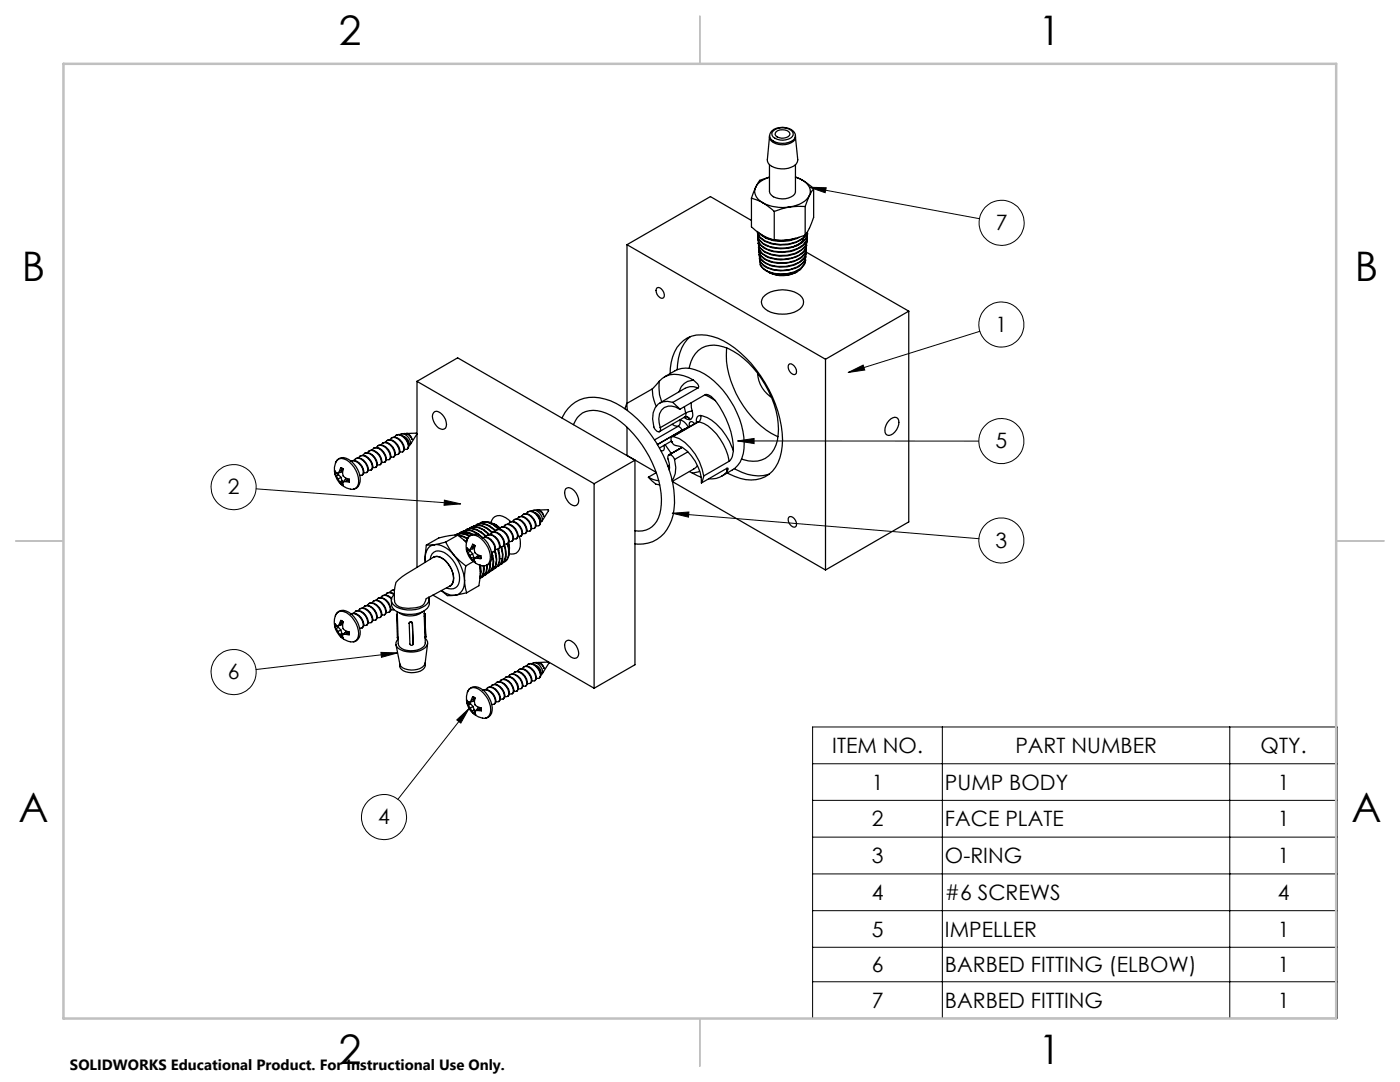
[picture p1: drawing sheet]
<svg xmlns="http://www.w3.org/2000/svg" width="279mm" height="216mm" viewBox="0 0 279 216" stroke-linecap="round" stroke-linejoin="round" font-family="sans-serif">
<g fill="none" stroke="#000" stroke-width=".2">
<path d="M161.5 37.4l34 6.2M161.5 37.4l3.4 .1-.2 1zM169.3 74.3l3-1.5 .3 1zM195.5 66.1l-26.2 8.2M51.1 97.5l40.8 3M88.7 99.8l3.2 .7-3.3 .3zM147.2 88h48.1M147.2 88l3.3-.5v1zM134.2 102.4l61.2 5.1M134.2 102.4l3.3-.2-.1 1zM76 130.2l3.3 .1-3.2 .9zM79.3 130.3l-28.2 3.3"/>
<path d="M91.2 143.7l2.4-2.3-1.6 2.9zM93.6 141.4l-14.2 18.1M162.2 145.1h104.7v58.1h-104.7zM162.2 152.4h104.7M162.2 159.7h104.7M188.1 145.1v58.1M245.4 145.1v58.1M162.2 167h104.7M162.2 174.4h104.7M162.2 181.7h104.7M162.2 189h104.7M162.2 195.9h104.7"/>
<circle cx="199.9" cy="44.5" r="4.5"/>
<circle cx="199.8" cy="64.8" r="4.5"/>
<circle cx="46.6" cy="97.2" r="4.5"/>
<circle cx="199.9" cy="88" r="4.5"/>
<circle cx="199.9" cy="107.8" r="4.5"/>
<circle cx="46.6" cy="134.1" r="4.5"/>
<circle cx="76.6" cy="163" r="4.5"/>
</g>
<path d="M139.7 3.2v9.5M3.1 107.9h9.6M266.7 107.9h9.5M139.7 203.2v9.6" fill="none" stroke="#c0c0c0" stroke-width=".25"/>
<path d="M12.7 12.7h254v190.5h-254z" fill="none" stroke="#c0c0c0" stroke-width=".5"/>
<path d="M161.5 37.4l3.4 .1-.2 1zM169.3 74.3l3-1.5 .3 1zM134.2 102.4l3.3-.2-.1 1zM147.2 88l3.3-.5v1zM91.2 143.7l2.4-2.3-1.6 2.9zM76 130.2l3.3 .1-3.2 .9zM88.7 99.8l3.2 .7-3.3 .3z" fill="#000"/>
<g fill="none" stroke="#000" stroke-width=".25">
<path d="M150 39.5v5.8a9.7 9.7 0 0 0 4.5 2.6M150 39.5l2.3 1M150.8 37.4a2.42 2.42 0 0 0 1.5 3.1M150.8 37.4l-.8 2.1M151.6 36l2-.7-.8 .4a3.6 3.6 0 0 0-2 1.7zM153.6 27.1v.3a1.87 1.87 0 0 0 1.8 1.4 3.4 3.4 0 0 0 3.2-.9l.1-.8a1.88 1.88 0 0 1-2 1.5 3.2 3.2 0 0 1-3-1.1l-.1-.4M153.6 27.3l-.5 4.6a1.63 1.63 0 0 0 1.5 1.5 3.9 3.9 0 0 0 4.5-1l.1-.5-.5-4.6M153.6 32.9v5.3a1.9 1.9 0 0 0 1.8 1.4 3.4 3.4 0 0 0 3.2-.9l.1-.4v-5.4M153.6 27.1a1.89 1.89 0 0 1 2-1.6 2.86 2.86 0 0 1 3.1 1.3v.3M154.4 26.1a2.98 2.98 0 0 1 3.8 .2 .96 .96 0 0 1-.9 1.5 2.83 2.83 0 0 1-3.2-.8l-.1-.3zM154.9 26.3a2.09 2.09 0 0 1 2.7 .2l.1 .3a1.82 1.82 0 0 1-3 0zM158.7 35.3l1.4 .6z"/>
<path d="M160.1 35.9a2.42 2.42 0 0 1 1.4 3.1M160.1 35.9l2.3 1.7M161.5 39a5 5 0 0 1-3.9 2.3M161.5 39l-.8 2.2M162.4 37.6v5.8l-.9 2.1-.8 1.4M162.4 37.6l-.9 1.4M125.1 48.8v31.7M125.1 48.8l39.6 22.9M131.1 57.4a1.42 1.42 0 0 1 1.4 2l-.2 .1a1.44 1.44 0 0 1-1.2-2.1zM150 44l-8.2-4.8-16.7 9.6M151.2 46.2v.3l.5 .8a7.4 7.4 0 0 0 8.5 .2l.8-1M151.2 47v.1"/>
<path d="M151.3 48.5v.1M151.5 50.8v.1M151.6 46.5a6.6 6.6 0 0 0 6.1 1.5l1.8-.7M151.7 52v.8M151.7 46.6a7 7 0 0 0 7 1M151.7 52.8a3.9 3.9 0 0 0 3 1.9M152.3 40.5a8.7 8.7 0 0 0 5.3 .8M152.3 40.5l2.2 1.7M152.7 58.9a5.9 5.9 0 0 1 7.4 .4 1.75 1.75 0 0 1-1 2.7 6 6 0 0 1-6.8-.8 1.58 1.58 0 0 1 .4-2.3zM152.9 54l.2 .1M153.1 54.1l1.6 .6M154.5 42.2v5.7"/>
<path d="M157.6 41.3l-3.1 .9M159.1 54.2a5.9 5.9 0 0 1-5.7 .1M159.9 53.6a5.8 5.8 0 0 1-6.5 .7M160.5 47.3l-.4 .8-.9 .8-1 .4M160.7 46.9a12.3 12.3 0 0 1-6.2 1M160.7 41.2l-3.1 .1M160.7 52.1a3 3 0 0 1-2.4 2.3l-1.5 .4-2.1-.1M160.7 50.5v1.2a5 5 0 0 1-4.6 2.2 4.8 4.8 0 0 1-4.5-1.9v-.9M160.7 41.2v5.7M160.7 51.6l.1 .3a3.8 3.8 0 0 1-3.7 2.7 6.1 6.1 0 0 1-4.9-1.2l-.5-.6M160.8 52v.1M160.8 51.3a2.82 2.82 0 0 1-2 2.2 7.2 7.2 0 0 1-6.3-.4l-.7-.7-.2-.9"/>
<path d="M160.8 50.2l.1 .4-.4 .9a6.8 6.8 0 0 1-8 .8l-.7-.8-.3-.8 .1-.3M160.8 51.2v.1M160.8 50.3l20.6 11.8M160.9 49.8a3 3 0 0 1-2.5 2.4 7.3 7.3 0 0 1-5.9-.5l-.8-.7-.3-1M160.9 50.4a2.39 2.39 0 0 1-1.1 1.8 6.7 6.7 0 0 1-7.9-.3l-.3-.4v-.6M160.9 49.2l-.1 1.2a5.5 5.5 0 0 1-5 2.1 4.4 4.4 0 0 1-4.4-2.2l.1-.5M160.9 49l-.1 .7a5.8 5.8 0 0 1-5.8 2.1 4.1 4.1 0 0 1-3.6-2.2v-.4M160.9 48.7v.5a4.6 4.6 0 0 1-4.4 2.5 5.3 5.3 0 0 1-4.9-1.8l-.2-1M160.9 49.6v.2M161 47.8l.1 .3-.3 .9a6.4 6.4 0 0 1-6.9 1.7l-1.3-.5-.9-.7-.4-.9 .1-.4M161 48.9v.1M161 47.4a3.2 3.2 0 0 1-2.5 2.6 7.8 7.8 0 0 1-6.1-.5l-.8-.8-.4-1"/>
<path d="M161.1 48.1a2.62 2.62 0 0 1-1.8 2.2 7.4 7.4 0 0 1-6.7 0l-.8-.7-.3-.4-.1-.6M161.1 46.8l-.1 1.1a5.5 5.5 0 0 1-4.9 2.4 4.9 4.9 0 0 1-4.8-2.1v-1l.1-.2M161.1 46.7l-.1 .7a5.7 5.7 0 0 1-5.2 2.2 4.7 4.7 0 0 1-4.6-2.2l.1-.3M161.1 46.4v.3l-.4 1a7.3 7.3 0 0 1-8.4 .9l-.8-.8-.3-1.2M161.1 47.3v.2M161.1 46.3v.1a4.4 4.4 0 0 1-3.9 2.4 6.6 6.6 0 0 1-5.6-1.5l-.4-1M161.2 46.6v.1M83.2 76.1l35.4 20.4M83.2 76.1l8.1-4.7 35.4 20.4M83.2 76.1v37.1M130.2 77.6a7.9 7.9 0 0 0 .8 3.5M130.2 77.6l-5.1 2.9"/>
<path d="M131.6 76.1l-1.4 1.5M131.6 76.1a7.9 7.9 0 0 0 .4 4.1M132.6 75.2a6.7 6.7 0 0 1 5.2-1.7 12.9 12.9 0 0 1 8 6.5 15.2 15.2 0 0 1 2.5 10.5 4.7 4.7 0 0 1-2.1 3.3l-2.2 1.2M133.7 74.6a7.7 7.7 0 0 1 3.5-7.2 8.5 8.5 0 0 1 8.3 1.3 25 25 0 0 1 10.7 19.1 8.6 8.6 0 0 1-2.7 6.9 6.6 6.6 0 0 1-6.9 .4l-1.4-.7M137.5 73.5a4.9 4.9 0 0 1 6.9-4.3 16.8 16.8 0 0 1 9 8.8 14.7 14.7 0 0 1 1.5 10.8 4.9 4.9 0 0 1-6.9 2.8M137.8 67.2a8.3 8.3 0 0 0-2.7 6.6M138.4 75.8l.8 .8a.55 .55 0 0 1 .2 .7l-.1 .1M138.4 75.8a6 6 0 0 0-5.5-.7l-1.3 1M138.4 75.8a2.95 2.95 0 0 0-2.9 2.4M139.3 77.4a2.66 2.66 0 0 0-2.6 .1l-5 2.9M139.3 77.4l-5 2.9M140.8 78.8l2 1.1"/>
<path d="M142.8 79.9a17.2 17.2 0 0 1 3.6 10M142.8 79.9a2.26 2.26 0 0 0-1.9-1.2l-5.2 3M145.1 69.4a17.7 17.7 0 0 0 4.1 12.7 16 16 0 0 0 6.1 5M151.2 74.5a6 6 0 0 0 2.8 4.8M157.4 72.7a1.16 1.16 0 0 1 1.5 1.1v.7l-.2 .2a1.42 1.42 0 0 1-1.3-2zM164.7 71.7v42M181.4 62.1v42l-16.7 9.6M181.4 62.1l-16.7 9.6M66.9 94.6l.2 .4M67 92.4a1.6 1.6 0 0 1 2.6-.7 4.7 4.7 0 0 1 2.1 4.9 1.3 1.3 0 0 1-1.1 1M67.1 94.3l.4 .1M67.1 94.3l-.2-.3v.6"/>
<path d="M67.1 95l.4 .6M67.1 94.3v.2M67.1 94.5l.5 .2M67.1 94.5l-.2 .1M67.3 91.8a2.14 2.14 0 0 1 2.9 .9 4.5 4.5 0 0 1 1.2 4.3 1.52 1.52 0 0 1-2.3 .4 3.8 3.8 0 0 1-1.8-5.6zM67.5 95.6l.3 .5M67.6 94.7l.5 .5M67.6 94.7l-.5 .3M67.8 93.9l-.3 .5M67.8 93.9a.37 .37 0 0 1 .4-.5 .37 .37 0 0 1 .2 .6 1.29 1.29 0 0 0 1.3 1.6v.2a.25 .25 0 0 1 0 .4 .25 .25 0 0 1-.3 0l-.4-.1M67.8 96.1l.3 .5M68.1 95.2l.2 .8"/>
<path d="M68.1 95.2l-.6 .4M68.2 93.4l.1 .4M68.3 96.4l.1 .1M68.3 96.4l-.2 .2M68.3 96v.4M68.3 93.8l-.2 .4-.6 .2M68.3 93.8l-.5 .1M68.3 96l-.5 .1M68.4 96.5l.1 .4-.4-.3M68.5 96.1l-.1 .4M69 96.1h-.5M69.4 95.8l.3 .2"/>
<path d="M69.4 95.8l-.5-.1-.4 .4M69.4 95.8l-.4 .3M70.2 92h-.1a2.16 2.16 0 0 1 2.4 2.5l-.3 .3h-.4M70.2 92a1.83 1.83 0 0 1 2.3 1.5l.1 1-.4 .3M70.6 91.9a1.11 1.11 0 0 1 1.9 0 2.5 2.5 0 0 1 .9 2.1l-.2 .3h-.6M70.9 91.5a1.26 1.26 0 0 1 1.7 .3 2.5 2.5 0 0 1 .9 2.1l-.3 .4M71.5 91.4a1.13 1.13 0 0 1 1.8 0 2.28 2.28 0 0 1 1 2.1l-.3 .3-.5-.1M71.9 91a1.22 1.22 0 0 1 1.5 .3 2.28 2.28 0 0 1 1 2.2l-.4 .3M72.4 90.8a1.13 1.13 0 0 1 1.9 0 2.51 2.51 0 0 1 .9 2.2l-.2 .3-.6-.1M72.7 90.5a1.83 1.83 0 0 1 2.4 1.4l.2 1-.3 .4M73.3 90.3a1.11 1.11 0 0 1 1.8 0 2.26 2.26 0 0 1 1 2.2l-.3 .2h-.5M73.7 90a1.84 1.84 0 0 1 2.4 1.4l.1 1-.4 .3"/>
<path d="M74.2 89.8a1.13 1.13 0 0 1 1.9 0 2.5 2.5 0 0 1 .9 2.1l-.2 .3h-.6M74.5 89.5a1.26 1.26 0 0 1 1.7 .2 2.51 2.51 0 0 1 .9 2.2l-.4 .3M75.1 89.3a1.13 1.13 0 0 1 1.8 0 2.51 2.51 0 0 1 1 2.1l-.3 .3h-.5M75.4 88.9a1.87 1.87 0 0 1 2.5 1.4l.1 1.1-.4 .3M76 88.8a1.11 1.11 0 0 1 1.9 0 2.01 2.01 0 0 1 .7 2.4h-.6M76.3 88.4a1.82 1.82 0 0 1 2.4 1.4l.2 1-.3 .3M76.9 88.2a1.16 1.16 0 0 1 1.8 .1 2.5 2.5 0 0 1 1 2.1l-.3 .3-.5-.1M77.2 87.9a1.26 1.26 0 0 1 1.6 .3 2.28 2.28 0 0 1 1 2.1l-.4 .4M77.8 87.7a1.1 1.1 0 0 1 1.8 0 2 2 0 0 1 .8 2.5l-.6-.1M78.1 87.4a1.83 1.83 0 0 1 2.4 1.4l.2 1-.4 .4M78.7 91.1l-.2 .1M78.7 87.2a1.11 1.11 0 0 1 1.8 0 2.14 2.14 0 0 1 .9 2.3"/>
<path d="M79.1 86.8l-.1 .1M79.2 86.8a1.8 1.8 0 0 1 2.2 1.3l.2 .5M79.8 86.7a1.23 1.23 0 0 1 1.8 .7 1.03 1.03 0 0 1 .1 1.5h-.1M80.5 87.1h.1a1.32 1.32 0 0 1 .9 1.6M81 86.5h.4zM81.1 86.5h2.1l-1.3 2.2M81.4 86.5a1.6 1.6 0 0 1 .8 1.2 1.68 1.68 0 0 0-1.9-1.2M81.4 89.5l-.3 .2-.4-.1M81.6 88.6l-.1 .7-.1 .2M81.6 88.6v.4l-.2 .4M86.5 82.3a.9 .9 0 0 1 1.4 .1 2.6 2.6 0 0 1 1 3 1.49 1.49 0 0 1-2.1-.8 2.15 2.15 0 0 1-.3-2.3zM112.2 83.4a6.7 6.7 0 0 1 8.5-3.8 19.5 19.5 0 0 1 10.3 8.7 20.8 20.8 0 0 1 3.3 14.5 6.9 6.9 0 0 1-6 5.7h-1.6"/>
<path d="M112.9 97.5a1.49 1.49 0 0 1 2.1 .9 1.7 1.7 0 0 1 0 2.5 2.02 2.02 0 0 1-2.1-1.6 1.9 1.9 0 0 1 0-1.8zM114.4 84.7a4.2 4.2 0 0 1 5.7-2.6 16.8 16.8 0 0 1 8.8 7.8 18.1 18.1 0 0 1 3 11.7 4.4 4.4 0 0 1-5.2 4.3M118.6 96.5v40.8M125.1 80.5l-.4 1.1M125.1 80.5l.1 1.4M125.1 85.3v5.6l5.8 3.3M126.7 91.8v40.8l-8.1 4.7M126.7 91.8l-8.1 4.7M129.4 95.2l1.4 1.4 .9 .2M129.4 95.2l.9 .5 1.1 .2M131 94.3l-1.6 .9M132.5 88.9a.68 .68 0 0 1-.5 1.1l-.1-.1"/>
<path d="M132.8 88.7l1 1.6M133.6 90.7a1.25 1.25 0 0 1 1 1M133.6 90.7a.67 .67 0 0 0-.3 .9l.3 .9v1.3M133.6 90.7h.1M133.6 92.8l-.3 .2M133.8 90.3l.1 .2M133.8 90.3l.3 .2M134 88l-2.4 1.4M134 88.1l.8 .8a4.3 4.3 0 0 1 3.2 2 8.8 8.8 0 0 1 2 5.5M134 88.1h.1M134.1 84.7l1.2 .4M134.2 96.1l30.5 17.6"/>
<path d="M134.3 80.3l1.4 1.4M134.3 80.3a2.8 2.8 0 0 0-3.9 2.1 3.8 3.8 0 0 0 .4 3.4 .54 .54 0 0 0 .8 .3 .54 .54 0 0 0 .2-.8M134.3 87.1a.62 .62 0 0 0-.3 1M134.3 87.1a8.2 8.2 0 0 1 5.3 5l.8 2.9M134.6 91.7a4.3 4.3 0 0 1-.5 4.1M135.3 85.1l.4 .2 .4 .5M135.3 85.1a1.07 1.07 0 0 0 .4-1.3 2.46 2.46 0 0 1 1.7 1.5M135.3 85.1l-4.7 2.7M135.7 81.7a2.48 2.48 0 0 0-2.8-.5 2.48 2.48 0 0 0-1.4 2.4l.3 1.7M136.1 89.3l-2.6 1.5M136.1 89.3l-2.5 1.4M136.1 85.8v.1"/>
<path d="M136.1 85.8l-4.9 2.9 4.9-2.8M136.1 85.9h.1M136.5 83.3l.6 .3 .6 .1M136.6 81.1l.2 1.3M136.7 83.2l-5.1 2.9M136.8 83.1l.5 .2 .4 .4M136.8 83.1l-.1 .1M136.8 83.1h.1M136.8 82.4l.1 .5-.2 .3M136.8 82.4l-5 2.9M137.1 85.4l-1 .5M137.2 85.4l-1.1 .4"/>
<path d="M137.3 90.2l-2.7 1.5M137.6 94.1l.6 .3M137.7 83.7h.1M137.9 80.4l.2 1.7M138.1 82.1a1.15 1.15 0 0 1-.4 1.6M138.1 82.1l-1.3 .3M138.2 94.4l1.7 .8M138.5 93.6l-4.3 2.5M138.6 84.5a.63 .63 0 0 0-1-.2v.8M139.2 93l-.7 .6M139.2 84.2l-5.1 2.9M139.3 84.1l-.1 .1"/>
<path d="M139.4 84.2a8.4 8.4 0 0 1 5 4.5l.9 2.2 .2 1.1M139.4 84.2h-.2M139.4 84.2l-5.1 2.9M139.6 94l-1.4 .4M139.8 82.9a9.4 9.4 0 0 1 5.8 5.2l.8 1.8M139.8 82.9a1.21 1.21 0 0 1-.4 1.3M139.8 82.9a.94 .94 0 0 0-.8 1.4M140.4 95l-.4 1.4M145 94.2a4 4 0 0 1-3.6 1.3M145.1 93.5h.2v.2l-.3 .5M145.1 93.5l-5.1 2.9M145.1 93.5l-.1 .7"/>
<path d="M145.5 92l-5.1 3M146.4 89.9a3.1 3.1 0 0 1-.7 2l-.2 .1M146.5 93.5a8.5 8.5 0 0 0 7.1 1.1M177.4 83.9a1.3 1.3 0 0 1 1.8-.4 2.59 2.59 0 0 1-1.8 3.4 .82 .82 0 0 1-.8-1 3.1 3.1 0 0 1 .8-2zM74.5 119.9a1.23 1.23 0 0 1 1.7 .3 2.35 2.35 0 0 1 .8 2.2l-.3 .3M75.1 119.7a1.16 1.16 0 0 1 1.8 .1 2.35 2.35 0 0 1 .9 2.1l-.2 .3-.5-.1M75.4 119.4a1.82 1.82 0 0 1 2.4 1.4l.2 1-.4 .4M76 119.2a1.3 1.3 0 0 1 2.2 .4M76.3 118.9a1.32 1.32 0 0 1 1.8 .5M77.2 118.4a1.16 1.16 0 0 1 1.5 .2 1.47 1.47 0 0 0-.6 1.4 1.47 1.47 0 0 0 1.1 1.2 5.8 5.8 0 0 0 6.1-.7l.2-.4 .1-.9-.6 .3a1.82 1.82 0 0 1-2.1 1.8 4.6 4.6 0 0 1-3.8-.6l-.3-.5-.1-.5M78.6 118.7a1.06 1.06 0 0 0-1.7 0M78.7 117.8l-.6 .1-.3 .3"/>
<path d="M78.7 117.7l-.6 .2M84.8 111.7l.1 .4M85.1 108.8l-.3 2.9M85.7 119.5a2.11 2.11 0 0 1-1.4 2.6 6 6 0 0 1-5.6-.4 1.99 1.99 0 0 1-.6-1.9M85.9 111.5a1.72 1.72 0 0 1 1-1.5 1.72 1.72 0 0 1 1.8 .2 6 6 0 0 1 2.8 6.3 1.66 1.66 0 0 1-2.3 .8M86.4 118.7l32.2 18.6M86.5 111.2a1.4 1.4 0 0 1 1.6 .1M86.6 111.1l-5.5 3.4-1.8 1.4-.3 .3-.2 .9-.1 2.6M86.7 108.7a2.52 2.52 0 0 0-1.9 3M86.7 108.7a4.8 4.8 0 0 1 3.9 2.1M86.7 108.7l-1.6 .1M88.1 111.3a5.1 5.1 0 0 1 2.4 4"/>
<path d="M88.1 117.8l.8 .6a3 3 0 0 0 2 .4l-1.6 .1zM88.9 108.2l1.7 2.6M88.9 108.2l-2.2 .5M89.8 116.9l-4.2 2.3M90.5 115.3a1.53 1.53 0 0 1-.7 1.6M90.5 115.3a1.76 1.76 0 0 1-.6 1.6M90.6 110.8l2.4 2.1M90.6 110.8a9 9 0 0 1 2.1 5M90.8 106.8a2.56 2.56 0 0 1 2.8 .2M91 106.6a2.36 2.36 0 0 1 2.7 .4M91.4 106.8l1.7 1.5M91.4 106.8l1.2 .3 .7 .4"/>
<path d="M91.4 106.8l-1.4 .1a9.9 9.9 0 0 0-4.9 1.9M91.4 106.8l-2.5 1.4M91.4 106.5a2.39 2.39 0 0 1 2.9 .2M91.5 106.9h.4l1.4 .7M91.8 106.3h-.1M91.8 106.3a2.41 2.41 0 0 1 2.6 .3M92.1 106.2a2.83 2.83 0 0 1 3.5 .6M92.5 105.9l-.1 .1M92.6 107.8l.5 .3M92.7 115.8a2.58 2.58 0 0 1-1.8 3M92.7 115.8l.4 2.5M92.7 106.5l.4-.1 1.1 .3"/>
<path d="M92.9 105.8l.1-.1a3.6 3.6 0 0 1 3.9 1.4 1.16 1.16 0 0 1 1.8 .1 2.61 2.61 0 0 1 1 2.1l-.3 .3-.5-.1M93 112.9l-.3 2.9M93.1 105.7a2.58 2.58 0 0 1 2.9 .4l1 .9M93.1 118.3l-2.2 .5M93.2 108a1.61 1.61 0 0 1 1-1.4 1.61 1.61 0 0 1 1.7 .4 4.8 4.8 0 0 1 2.1 4.9l-.2 .5-.8 .5M93.2 109.8l.2 .5M93.4 105.6l.7-.4a3.9 3.9 0 0 1 3.4 1.5M93.4 109.6l.4 .1M93.4 109.6l-.2-.3v.5M93.4 110.3l.4 .5M93.4 109.6v.1M93.4 109.7l.4 .3"/>
<path d="M93.4 109.7l-.2 .1M93.5 105.7l.9 .2 1 .6 .9 .8M93.6 107a2.21 2.21 0 0 1 2.9 1 3.7 3.7 0 0 1 .8 4.6 2.3 2.3 0 0 1-2.3-.2 3.8 3.8 0 0 1-1.4-5.4zM93.8 105.3a3.4 3.4 0 0 1 3.9 1.4M93.8 110.8l.3 .6M93.8 110l.5 .5M93.8 110l-.4 .3M94.1 111.4l.2 .4M94.1 109.2l-.3 .5M94.1 109.2v-.1a.34 .34 0 0 1 .4-.4 .34 .34 0 0 1 .3 .4 1.25 1.25 0 0 0 1.2 1.8v.2a.27 .27 0 0 1 0 .4 .27 .27 0 0 1-.4-.1h-.3M94.2 105.2a2.46 2.46 0 0 1 3.2 .4l.8 .7M94.3 110.5l.2 .7"/>
<path d="M94.3 110.5l-.5 .3M94.5 112l-1.5 .9M94.5 111.7l.2 .1M94.5 111.7l-.2 .1M94.5 108.7v.3M94.5 111.2v.5M94.5 109l-.2 .5-.5 .2M94.5 109l-.4 .2M94.5 111.2l-.4 .2M94.6 105a3.3 3.3 0 0 1 3.6 1.2M94.6 104.9l-.1 .1M94.7 111.8l.1 .3-.5-.3"/>
<path d="M94.8 111.4l-.1 .4M94.9 104.8l.3-.2a3.6 3.6 0 0 1 3.6 1.4M95.2 104.6h-.1M95.3 104.6a3.2 3.2 0 0 1 3.6 1.3M95.3 111.4h-.5M95.6 104.5l.6-.3a4 4 0 0 1 3.3 1.4M95.7 112.6v.3a10.6 10.6 0 0 1-.1 4l-2.5 1.4M95.7 111.1l.3 .1M95.7 111.1l-.5-.1-.4 .4M95.7 111.1l-.4 .3M95.8 112.7v1.8M95.9 112.9l.1 1.2-.2 .9"/>
<path d="M96 104.2l-.2 .1M96 104.3a3.2 3.2 0 0 1 3.6 1.3M96.3 104.5l.6-.3h.9l1 .5 1 .7M96.3 107.3a1.9 1.9 0 0 1 2.3 1.5l.1 1.1-.2 .2h-.4a3.9 3.9 0 0 1-.1 3.7l-.4 .4M96.3 107.3a1.23 1.23 0 0 1 1.7 .3 2.35 2.35 0 0 1 .8 2.2l-.3 .3M96.4 115l-.1 .1M96.5 112.9v1.2l-.4 1-.3 .3M96.6 112.9a2.28 2.28 0 0 1-.9 2.5M97 114.6l-.1 .1M97.2 112.8a2.27 2.27 0 0 1-1.1 2.4M97.2 106.8a1.84 1.84 0 0 1 2.5 1.4l.1 1.1-.4 .3a4.1 4.1 0 0 1 0 3.3l-.4 .4M97.2 112.7a2.2 2.2 0 0 1-.8 2.3"/>
<path d="M97.7 114.2l-.1 .1M97.8 112.4a2.08 2.08 0 0 1-1.1 2.4M97.8 106.6a1.14 1.14 0 0 1 1.9 .1 2.33 2.33 0 0 1 .8 2.1l-.2 .3-.5-.1M97.9 112.3a2.36 2.36 0 0 1-.9 2.3M98.1 110.7l.3 1v1.3l-.5 .9-.7 .5h-.3M98.2 106.2a1.9 1.9 0 0 1 2.3 1.5l.1 1-.3 .4M98.2 106.2l-.1 .1M98.3 113.7l-.1 .1M98.7 110a3.4 3.4 0 0 1-.4 3.7l-.3 .2M98.7 104.6l1.1 .8M98.7 106.1a1.12 1.12 0 0 1 1.8 .1 2.33 2.33 0 0 1 .9 2.1l-.2 .2h-.5M98.8 109.9a4.1 4.1 0 0 1-.1 3.5l-.4 .3"/>
<path d="M99 113.3l-.2 .1M99.1 105.7a1.17 1.17 0 0 1 1.5 .4 2.28 2.28 0 0 1 1 2.1l-.2 .3M99.1 105.7l-.1 .1M99.3 109.6l.3 1 .1 1.3-.4 1-.8 .6M99.6 105.6a.98 .98 0 0 1 1.3-.3 2.6 2.6 0 0 1 1.4 2.5l-.2 .2h-.5M99.6 112.9l-.1 .1M99.9 111.5h.4M99.9 109.1a3.8 3.8 0 0 1-.1 3.6l-.6 .3M99.9 105.3a1.82 1.82 0 0 1 2.4 1.4l.1 1-.3 .3M100 109.1a4.1 4.1 0 0 1 0 3.3l-.4 .5M100.2 112.4l-.1 .1M100.5 105.1a1.14 1.14 0 0 1 1.8 0 2.33 2.33 0 0 1 .9 2.1l-.2 .3h-.5"/>
<path d="M100.6 108.8a3.3 3.3 0 0 1-.4 3.7l-.4 .1M100.6 108.7a4.2 4.2 0 0 1 .1 3.2l-.5 .6M100.8 104.7a1.8 1.8 0 0 1 2.4 1.5l.2 1-.4 .3M101.2 108.5a2.85 2.85 0 0 1-.7 3.7l-.1 .1M101.4 108.4a3.2 3.2 0 0 1-.5 3.6l-.1 .1M101.4 108.5h-.2M101.4 104.6a.94 .94 0 0 1 1.3-.4 2.59 2.59 0 0 1 1.4 2.5l-.2 .3-.5-.1M101.5 108.4l.1 1.2M101.5 108.3l.2 1.3M101.7 104.2a1.28 1.28 0 0 1 1.7 .3 2.35 2.35 0 0 1 .8 2.2l-.3 .3M102 104.1a2.83 2.83 0 0 0-3.2-1l-.4 .3-.4 .8M102.3 104a1.11 1.11 0 0 1 1.8 .1 2.35 2.35 0 0 1 .9 2.1l-.2 .3-.5-.1"/>
<path d="M102.6 103.7a1.76 1.76 0 0 1 2.4 1.4l.2 .6-.1 .5-.3 .3M103.2 103.5a1.18 1.18 0 0 1 1.9 .1 2.33 2.33 0 0 1 .8 2.1l-.2 .3-.5-.1M103.5 103.2a1.84 1.84 0 0 1 2.4 1.4l.1 1-.3 .4M103.6 107a2.85 2.85 0 0 1-.6 3.4l-.4 .1h-1M104.1 103a1.14 1.14 0 0 1 1.8 0 2.33 2.33 0 0 1 .9 2.2l-.2 .2h-.5M104.4 102.7a1.23 1.23 0 0 1 1.6 .3 2.33 2.33 0 0 1 .9 2.1l-.3 .3M105 102.5a1.15 1.15 0 0 1 1.9 0 2.12 2.12 0 0 1 .7 2.3M105.3 102.1h.1a1.78 1.78 0 0 1 2.3 1.3l.1 .5M106.1 102a1.25 1.25 0 0 1 1.8 .7 1.02 1.02 0 0 1 0 1.4h-.1M106.8 102.3a1.52 1.52 0 0 1 1.1 1.5l-.1 .2M107 104.8l.4 .2 .2-.2M107 101.8h.1a1.84 1.84 0 0 1 1.4 1.2 1.45 1.45 0 0 0-.9-1.2"/>
<path d="M107 101.8h-.5M107.2 101.8h.4M107.3 101.8h.3M107.4 101.8h2.1l-1.3 2.2M107.8 103.9l-.2 .9M107.8 103.9l.1 .4-.2 .4M157.4 103.2a1.11 1.11 0 0 1 1.5 1 .63 .63 0 0 1-.4 1 1.54 1.54 0 0 1-1.1-2zM66.9 125l.2 .4M67 122.7a1.62 1.62 0 0 1 2.6-.5 4.8 4.8 0 0 1 2.1 4.9 1.45 1.45 0 0 1-1.1 1M67.1 125.4l.4 .6M67.1 124.8v.1M67.1 124.9l.4 .3"/>
<path d="M67.1 124.9l-.2 .1M67.3 122.2a2.26 2.26 0 0 1 2.9 1 4.5 4.5 0 0 1 1.1 4.3 1.75 1.75 0 0 1-2.3 .2 3.8 3.8 0 0 1-1.7-5.5zM67.5 124.9l-.4-.1-.2-.3v.5M67.5 126l.3 .6M67.5 125.2l.5 .5M67.5 125.2l-.4 .2M67.8 124.4l-.3 .5M67.8 126.6l.2 .4M67.8 124.4a.37 .37 0 0 1 .4-.5 .37 .37 0 0 1 .2 .6 1.25 1.25 0 0 0 1.3 1.6v.2a.24 .24 0 0 1 0 .3 .24 .24 0 0 1-.3 0h-.4M68 125.7l.2 .7M68 125.7l-.5 .3M68.2 126.9h.1"/>
<path d="M68.2 126.9l-.2 .1M68.2 126.4v.5M68.2 124.2l-.1 .5-.6 .2M68.2 124.2l-.4 .2M68.2 126.4l-.4 .2M68.3 123.9l-.1 .3M68.3 126.9l.2 .4-.5-.3M68.5 126.6l-.2 .3M68.5 126.6h.5M69.4 126.3l.3 .1M69.4 126.3l-.5-.1-.4 .4M69.4 126.3l-.4 .3"/>
<path d="M70.6 122.3a1.11 1.11 0 0 1 1.9 .1 2.33 2.33 0 0 1 .8 2.1l-.2 .3-.5-.1M70.9 122a1.23 1.23 0 0 1 1.7 .3 2.33 2.33 0 0 1 .8 2.1l-.3 .4M71.5 121.8a1.11 1.11 0 0 1 1.8 0 2.51 2.51 0 0 1 1 2.2l-.3 .2h-.5M71.8 125.3h.4a1.49 1.49 0 0 0-.2-1.9 1.8 1.8 0 0 0-2-.9 1.84 1.84 0 0 1 2.5 1.4l.1 1.1-.4 .3M71.8 121.5a1.23 1.23 0 0 1 1.6 .3 2.28 2.28 0 0 1 1 2.1l-.4 .3M72.4 121.3a1.16 1.16 0 0 1 1.9 0 2.35 2.35 0 0 1 .8 2.2l-.2 .2h-.5M72.7 121a1.82 1.82 0 0 1 2.4 1.4l.1 1-.3 .3M73.3 120.8a1.14 1.14 0 0 1 1.8 0 2.5 2.5 0 0 1 1 2.1l-.3 .3h-.5M73.6 120.4a1.86 1.86 0 0 1 2.5 1.4l.1 1.1-.4 .3M74.2 120.3a.94 .94 0 0 1 1.3-.4 2.59 2.59 0 0 1 1.4 2.5l-.2 .3h-.5M78 121.6l.2 .1 .4-.1M79 128.6l.8 3.9a2.08 2.08 0 0 0 2.3 1.2 2.58 2.58 0 0 0 2.7-1.4"/>
<path d="M79.2 123.1h.1M79.2 123.1l.1 4.1M79.3 122.1v1M79.3 122.6h-.2l.1 .5M79.3 127.2v.1l.1-.1M79.3 127.2h.1M79.3 123.1l.1 4.1M82.3 124.3a.32 .32 0 0 0-.3-.2 .32 .32 0 0 0-.3 .3M82.3 124.3v.1a.32 .32 0 0 0-.3-.3 .32 .32 0 0 0-.3 .3l.1 4.1a.33 .33 0 0 0 .3 .3 .33 .33 0 0 0 .3-.3M82.3 124.3l.1 4.2M82.4 128.4v.1M84.3 122.1a4 4 0 0 1-4.7 .1"/>
<path d="M84.7 121.9v1M84.7 122.9h.1v-.5l.1 4.6M84.7 122.4h.1M84.7 122.9l.1 4.1M84.8 127v.2M84.8 127h.1M84.8 127.2l.1 1.1a2.14 2.14 0 0 1-2.3 1.5 2.9 2.9 0 0 1-3-1l-.2-1.5M84.8 127.4a1.22 1.22 0 0 1 .5 1.2 1.22 1.22 0 0 1-.9 .9 4.6 4.6 0 0 1-5.2-.5 1.14 1.14 0 0 1 .2-1.5M84.8 132.3a1.53 1.53 0 0 1-1.5 1.8 3.3 3.3 0 0 1-3.5-.9v-.8M84.8 127.2h.2M84.9 126.7l.1 .5-.1-.2M85.3 128.4l-.5 3.9"/>
<path d="M93.3 138.1a1.62 1.62 0 0 1 2.6-.7 4.9 4.9 0 0 1 2.2 4.9 1.51 1.51 0 0 1-1.2 1M93.6 137.5a2.13 2.13 0 0 1 2.9 .8 4.5 4.5 0 0 1 1.2 4.3 1.51 1.51 0 0 1-2.2 .5 3.9 3.9 0 0 1-1.9-5.6zM94.1 139.6l-.3 .5M94.1 139.6a.37 .37 0 0 1 .5-.5 .37 .37 0 0 1 .1 .6 1.25 1.25 0 0 0 1.3 1.6l.1 .2a.25 .25 0 0 1-.1 .3 .25 .25 0 0 1-.3 0l-.3-.1M94.5 139.1l.1 .4M94.6 139.5l-.2 .4-.6 .2M94.6 139.5l-.5 .1M97 137.6a1.12 1.12 0 0 1 1.8-.1 2.43 2.43 0 0 1 .9 2.2l-.2 .3-.5-.1M97.4 137.2h-.1M97.4 137.2a2.13 2.13 0 0 1 2.4 2.4l-.2 .3M97.9 137.1a1.08 1.08 0 0 1 1.8-.1 2.07 2.07 0 0 1 .7 2.5l-.6-.1M98.3 136.7a1.58 1.58 0 0 1 2 .8 1.5 1.5 0 0 1 .2 1.9l-.1 .1"/>
<path d="M98.3 136.6l-.1 .1M98.8 136.5l.3-.3a1.58 1.58 0 0 1 1.9 .8 1.58 1.58 0 0 1 .3 2l-.5-.1M99.1 136.2a1.86 1.86 0 0 1 2.4 1.3l.1 1.1-.3 .4M99.6 139.9l-.1 .1M99.7 136a1.12 1.12 0 0 1 1.8 0 2.07 2.07 0 0 1 .7 2.4h-.6M100 135.7a1.76 1.76 0 0 1 2.4 1.3l.2 1.1-.3 .3M100.6 135.5a1.12 1.12 0 0 1 1.8 0 2.69 2.69 0 0 1 .9 2.1l-.2 .3h-.5M101 135.1a1.55 1.55 0 0 1 1.9 .8 1.4 1.4 0 0 1 .3 2M101 135.1h-.1M101.5 135l.2-.3a1.63 1.63 0 0 1 2.1 .8 1.58 1.58 0 0 1 .2 1.9h-.6M101.8 134.6a1.86 1.86 0 0 1 2.4 1.4l.1 1-.3 .4M102.3 138.4l-.1 .1"/>
<path d="M102.4 134.5a1.09 1.09 0 0 1 1.7-.1 2.5 2.5 0 0 1 1 2.2l-.2 .3-.5-.1M102.7 134.1a1.24 1.24 0 0 1 1.6 .3 2.43 2.43 0 0 1 .9 2.1l-.2 .3M103.2 137.9h-.1M103.3 133.9a1.12 1.12 0 0 1 1.8 0 2.07 2.07 0 0 1 .7 2.4h-.6M103.7 133.6a1.76 1.76 0 0 1 2.3 1.3 1.04 1.04 0 0 1-.1 1.4l-.1 .1M103.7 133.5l-.1 .1M104.2 133.4l.3-.3a1.6 1.6 0 0 1 1.9 .8 1.53 1.53 0 0 1 .3 1.9h-.5M104.5 133.1a1.21 1.21 0 0 1 1.6 .2 2.57 2.57 0 0 1 .9 2.2l-.3 .4M105 136.8l-.1 .1M105.1 132.9l.2-.3a1.89 1.89 0 0 1 2.4 1.3l.1 .6-.1 .7M105.5 132.5l-.1 .1M105.5 132.5a2.09 2.09 0 0 1 2.4 1.7"/>
<path d="M106.2 132.4a1.2 1.2 0 0 1 1.7 .7 1.13 1.13 0 0 1 .2 1.4h-.2M106.9 132.8a1.25 1.25 0 0 1 .9 1.6M107.1 132.2a1.65 1.65 0 0 1 1.5 1.2 1.6 1.6 0 0 0-.9-1.2M107.1 132.2h-.5M107.3 132.2h.4M107.5 132.2l2-.1v.2M107.7 132.2l-.3 .1M107.7 135.2l-.2 .2-.5-.1M107.9 134.2v.6l-.2 .4M107.9 134.2v.5l-.1 .4M109.5 132.3h.1M109.5 132.3l-1.3 2.1"/>
<path d="M112.9 128a.9 .9 0 0 1 1.4 .1 2.6 2.6 0 0 1 1 3 1.45 1.45 0 0 1-2.1-.9 2.26 2.26 0 0 1-.3-2.2zM93.2 140.3l.3 .5M93.5 140.8l.3 .5M93.5 140.1v.1M93.5 140.2l.4 .2M93.5 140.2l-.3 .1M93.8 140.1h-.3l-.3-.4v.6M93.8 141.3l.4 .6M93.9 140.4l.5 .6M93.9 140.4l-.4 .4M94.2 141.9l.2 .4M94.4 141l.3 .7"/>
<path d="M94.4 141l-.6 .3M94.7 142.1l.1 .1M94.7 142.1l-.3 .2M94.7 141.7v.4M94.7 141.7l-.5 .2M94.9 141.8l-.1 .4 .1 .4-.5-.3M95.4 141.7l-.5 .1M95.8 141.4l.3 .2M95.8 141.4h-.5l-.4 .4M95.8 141.4l-.4 .3M98.1 140.5h.5a1.77 1.77 0 0 0-.7-2.4l-1.1-.5-.4 .2a1.76 1.76 0 0 1 2.4 1.3l.2 1.1-.4 .3"/>
</g>
<g font-size="8.1">
<text x="67.6" y="8.9">2</text>
<text x="207.3" y="8.9">1</text>
<text x="4.4" y="56.2">B</text>
<text x="270.4" y="56.2">B</text>
<text x="3.7" y="164.1">A</text>
<text x="269.7" y="164.1">A</text>
<text x="67.6" y="212.4">2</text>
<text x="207.3" y="212.4">1</text>
</g>
<g font-size="4.2">
<text x="198.7" y="45.9">7</text>
<text x="198.7" y="66.2">1</text>
<text x="198.7" y="89.5">5</text>
<text x="45.5" y="98.7">2</text>
<text x="198.7" y="109.3">3</text>
<text x="45.5" y="135.6">6</text>
<text x="166.1" y="150.2">ITEM NO.</text>
<text x="202.6" y="150.2">PART NUMBER</text>
<text x="251.6" y="150.2">QTY.</text>
<text x="174" y="157.6">1</text>
<text x="188.6" y="157.6">PUMP BODY</text>
<text x="255" y="157.6">1</text>
<text x="75.5" y="164.5">4</text>
<text x="174" y="164.9">2</text>
<text x="188.6" y="164.9">FACE PLATE</text>
<text x="255" y="164.9">1</text>
<text x="174" y="172.2">3</text>
<text x="188.6" y="172.2">O-RING</text>
<text x="255" y="172.2">1</text>
<text x="174" y="179.5">4</text>
<text x="188.6" y="179.5">#6 SCREWS</text>
<text x="255" y="179.5">4</text>
<text x="174" y="186.9">5</text>
<text x="188.6" y="186.9">IMPELLER</text>
<text x="255" y="186.9">1</text>
<text x="174" y="194">6</text>
<text x="188.6" y="194">BARBED FITTING (ELBOW)</text>
<text x="255" y="194">1</text>
<text x="174" y="201.1">7</text>
<text x="188.6" y="201.1">BARBED FITTING</text>
<text x="255" y="201.1">1</text>
</g>
<text font-size="3" x="14" y="213.5">SOLIDWORKS Educational Product. For Instructional Use Only.</text>
</svg>
